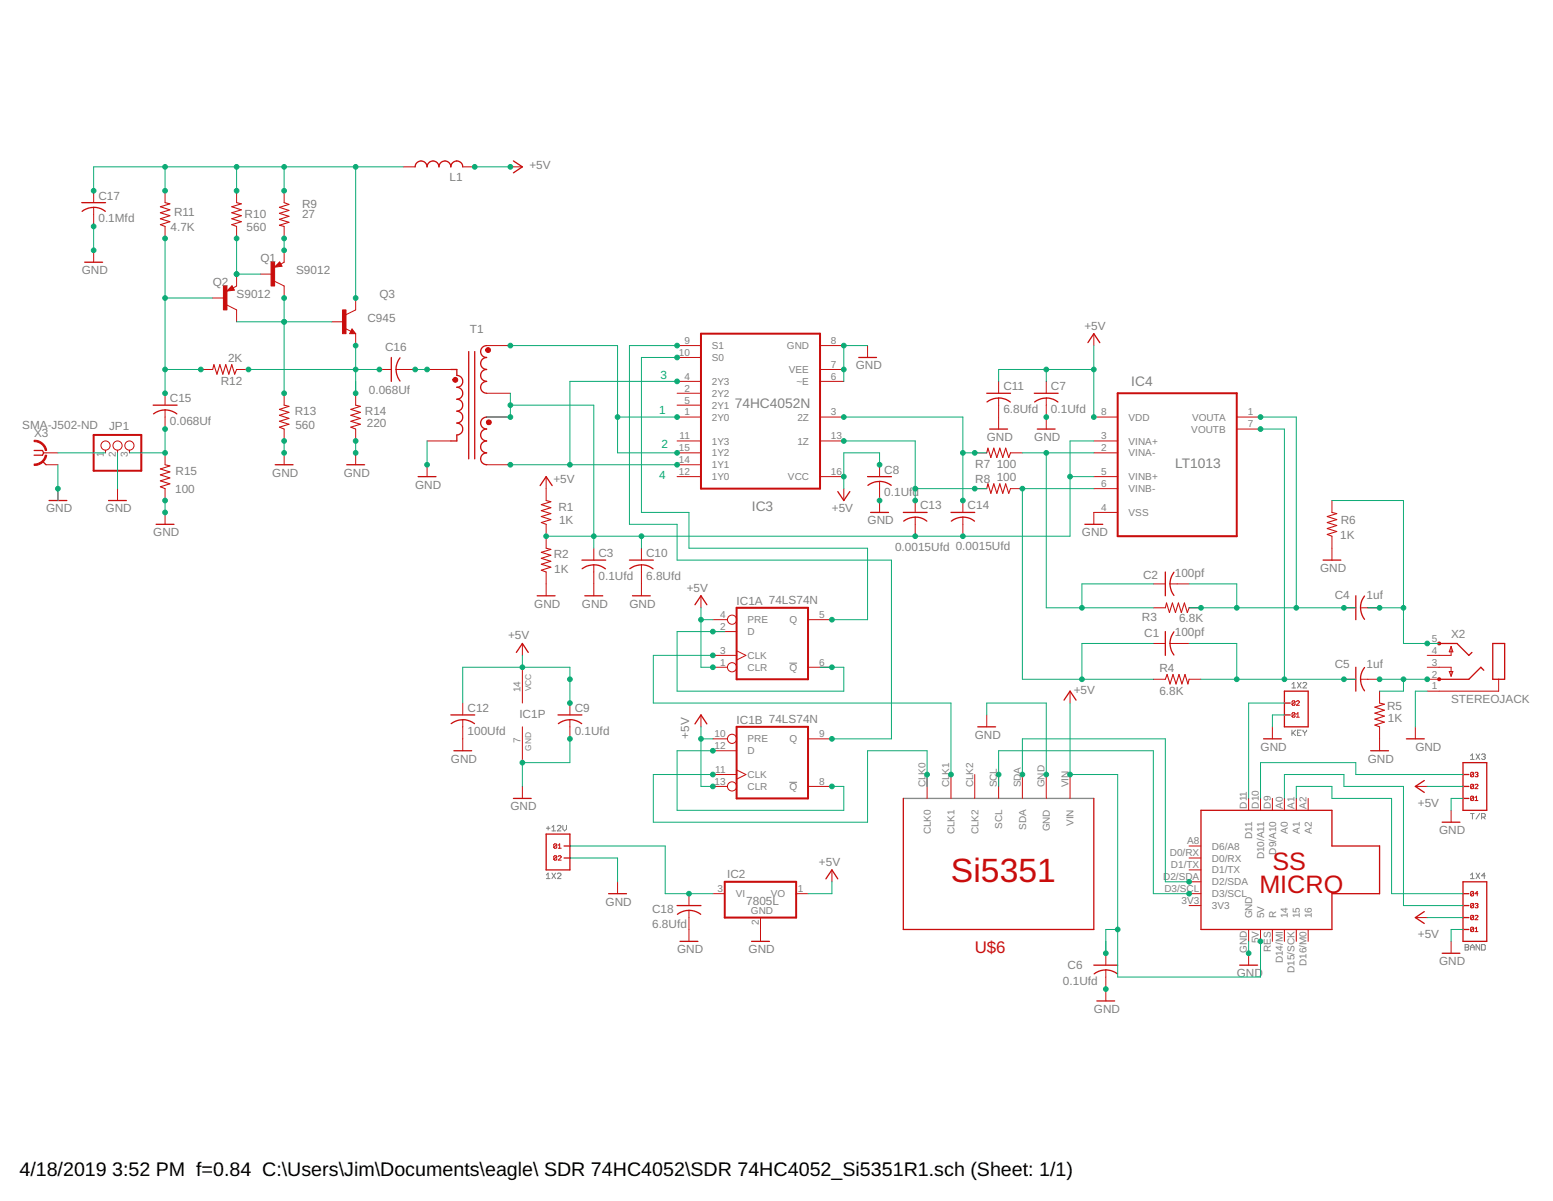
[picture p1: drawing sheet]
<svg xmlns="http://www.w3.org/2000/svg" width="279mm" height="216mm" viewBox="0 0 279 216" stroke-linecap="round" stroke-linejoin="round" font-family="sans-serif">
<g fill="none" stroke="#808080" stroke-width=".18">
<path d="M142 119.2h1.4M232.4 123l.4-.3v1M232.4 123.7h.7M232.4 131.3v.9M232.6 131.7l.5 .5M233.1 131.3l-.7 .6M233.4 122.7l.7 1M233.4 131.7h.3M234.1 122.7l-.7 1M234.1 131.3h-.7v.9h.7M234.4 122.9l.2-.2h.3l.2 .2v.1l-.7 .7h.7M234.4 131.3l.3 .4"/>
<path d="M234.7 131.7v.5M235.1 131.3l-.4 .4M264.6 135.9l.3-.4v1M264.6 136.5h.6M265.6 135.5l.6 1M266.2 135.5l-.6 1M266.6 135.7l.1-.2h.3l.2 .2-.2 .3M266.9 136h.1M267 136l.2 .2-.2 .3h-.3l-.1-.1M98.3 157.9h.7M98.3 157.3l.3-.3v.9M98.3 148.9h.7"/>
<path d="M98.6 148.5v.7M99.3 157l.6 .9M99.3 148.7l.3-.3v1M99.3 149.4h.6M99.9 157l-.6 .9M100.3 157.1l.1-.1h.4l.1 .1v.2l-.6 .6h.6M100.3 148.5l.1-.1h.4l.1 .1v.2l-.6 .7h.6M101.3 148.4v.6l.3 .4 .3-.4v-.6M142 140.6h1.4M264.6 157.3l.3-.3v.9M264.6 157.9h.6M264.6 146.2h.6"/>
<path d="M264.9 146.2v1M265.6 157l.6 .9M266.2 157l-.6 .9M266.2 146.2l-.6 1M266.6 146.9h.4l.2-.2v-.3l-.2-.2h-.4v1M266.9 146.9l.3 .3M267.2 157.4h-.6l.4-.4v.9M263.6 169.8h.5l.1 .2-.1 .3 .1 .3-.1 .2h-.5zM263.6 170.3h.5M264.6 170.3h.6M264.6 170.8v-.7l.3-.3 .3 .3v.7M266.2 169.8v1l-.6-1v1"/>
<path d="M266.6 169.8h.4l.2 .2v.6l-.2 .2h-.4z"/>
</g>
<path d="M162.5 143.5h34.3" fill="none" stroke="#808080" stroke-width=".23"/>
<path d="M126.1 60h21.4v27.8h-21.4zM16.8 78.2h8.6v6.4h-8.6zM201.1 70.7h21.4v25.7h-21.4zM132.5 109.3h12.9v12.8h-12.9zM132.5 130.7h12.9v12.8h-12.9zM130.4 158.5h12.8v6.5h-12.8z" fill="none" stroke="#c90d0c" stroke-width=".36"/>
<g fill="none" stroke="#c90d0c" stroke-width=".18">
<path d="M16.8 34.3v2.1M16.8 37.3v3.4M29.7 34.3v2.1M42.6 34.3v2.1M51.1 34.3v2.1M72.5 30h2.2M83.2 30h2.2M91.8 30h2.2M16.8 45v2.1M29.7 40.7v2.2M38.3 53.6h2.1M40.9 54.8l1.7 .9v2.1"/>
<path d="M41.7 51.4l.5 .8-1.3 .1zM42.6 40.7v2.2M42.6 49.3v2.1l-.7 .4M46.8 49.3h2.2M49.4 50.6l1.7 .8v2.2M50.3 47.1l.4 .8-1.3 .1zM51.1 40.7v2.2M51.1 45v2.1l-.6 .4M59.7 57.8h2.1M62.1 59.1l1 .5M63.3 59.1l.7 .9h-1.1zM64 53.6v2.1l-1.7 .9"/>
<path d="M64 60v2.1M196.8 60v2.1M29.7 70.7v2.1M29.7 73.7v3.4M36.1 66.4h2.2M42.6 66.4h2.1M51.1 70.7v2.1M51.1 77.1v2.2M64 70.7v2.1M64 77.1v2.2M68.3 66.4h2.1M71.3 66.4h3.4"/>
<path d="M76.8 79.3h4.3M76.8 66.4h4.3M87.5 75h4.3M87.5 62.1h4.3M87.5 70.7h4.3M121.8 75h4.3M121.8 79.3h4.3M121.8 68.6h4.3M121.8 64.3h4.3M121.8 62.1h4.3M121.8 72.8h4.3M121.8 70.7h4.3"/>
<path d="M147.5 75h4.3M147.5 79.3h4.3M147.5 68.6h4.3M147.5 62.1h4.3M147.5 66.4h4.3M156.1 62.1v2.2M179.7 68.6v2.1M179.7 71.6v5.5M188.2 68.6v2.1M188.2 71.6v5.5M196.8 75h4.3M196.8 79.3h4.3"/>
<path d="M222.5 75h4.3M222.5 77.1h4.3M7.9 81.4h2.5M8.3 83.5h2.1M10.4 87.8v2.2M19 80.9v.5M21.1 80.9v.5M21.1 87.8v2.2M23.3 80.9v.5M29.7 81.4v2.1M29.7 87.8v2.2M29.7 92.1v2.2"/>
<path d="M51.1 81.4v2.1M64 81.4v2.1M76.8 83.5v2.2M87.5 83.5h4.3M98.3 85.7v4.3M98.3 94.3v4.3M106.8 98.6v2.1M115.4 98.6v2.1M121.8 81.4h4.3M121.8 85.7h4.3M121.8 83.5h4.3M147.5 85.7h4.3"/>
<path d="M151.8 87.8v2.2M158.2 83.5v2.2M158.2 86.6v5.5M164.7 90v2.1M164.7 93v3.4M173.2 90v2.1M173.2 93v3.4M175.4 81.4h2.1M175.4 87.8h2.1M181.8 81.4h2.1M181.8 87.8h2.1M196.8 81.4h4.3"/>
<path d="M196.8 85.7h4.3M196.8 87.8h4.3M201.1 92.1h-4.3v2.2M239.6 90v2.1M239.6 96.4v4.3M94 115.7v2.1M94 120v6.4M98.3 102.8v4.3M106.8 101.5v5.6M115.4 101.5v5.6M126.1 107.1v2.2M128.2 120h2.7"/>
<path d="M128.2 113.5h4.3M128.2 117.8h4.3M128.2 111.4h2.7M132.5 117l1.7 .8-1.7 .9M145.4 120h4.3M145.4 111.4h4.3M207.5 109.3h2.2M207.5 115.7h2.2M207.5 105h2.2M210.5 115.7h3.4M210.5 105h3.4M213.9 109.3h2.2"/>
<path d="M241.8 109.3h2.1M244.8 109.3h3.4M256.8 120h4.3v1.6M256.8 115.7h2.1M261.1 116.2v1.6h-4.3M261.1 116.2l.3 1h-.7zM83.2 126.4v2.1M83.2 129.4v5.6M94 130.7v6.4M102.5 126.4v2.1M102.5 129.4v3.4M126.1 128.5v2.2"/>
<path d="M128.2 135h4.3M128.2 139.2h4.3M128.2 132.8h2.7M132.5 138.4l1.7 .8-1.7 .9M145.4 132.8h4.3M166.8 139.2v4.3M171.1 139.2v4.3M175.4 139.2v4.3M177.5 128.5v2.2M179.7 139.2v4.3M183.9 139.2v4.3M188.2 139.2v4.3"/>
<path d="M192.5 124.2v2.2M192.5 139.2v4.3M207.5 122.1h2.2M213.9 122.1h2.2M228.9 130.7v2.1M233 126.1l-.1-.1h-.3l-.1 .1v.6M233 128.3l-.1-.2h-.3l-.1 .2v.5M233 126.1v.6l-.1 .1-.4-.1M233 128.3v.5l-.1 .1-.4-.1M233 128.3l-.5 .5M233 126.1l-.5 .6M233.2 128.9h.6"/>
<path d="M233.2 128.4l.3-.3v.8M233.2 126.1l.2-.1h.2l.2 .1-.6 .7h.6M241.8 122.1h2.1M244.8 122.1h3.4M248.2 124.2v2.2M248.2 130.7v4.3M254.6 130.7v2.1M256.8 122.1h2.1M260.7 120.7h.7l-.3 .9zM265.1 139l-.1-.2h-.3l-.1 .2v.5M265.1 139v.5l-.1 .1-.4-.1M265.1 139l-.5 .5"/>
<path d="M265.4 139l.4-.2 .1 .2-.1 .2M265.6 139.2h.2M265.8 139.2l.1 .2-.1 .2-.4-.1M269.6 122.1v2.1h-12.8M94 141.4v2.1M100.2 151.8l-.2-.1-.4 .1v.6M100.2 154l-.2-.2-.4 .2v.5M100.2 151.8v.6l-.2 .1-.4-.1M100.2 154v.5l-.2 .1-.4-.1M100.2 151.8l-.6 .6M100.2 154l-.6 .5M100.4 152.5h.6"/>
<path d="M100.4 152l.3-.3v.8M100.4 154l.2-.2 .4 .2-.6 .6h.6M111.1 158.5v2.2M128.2 141.4h2.7M145.4 141.4h4.3M149.7 156.4v2.1M213.9 152.1h2.2M213.9 156.4h2.2M213.9 154.2h2.2M213.9 158.5h2.2M224.6 143.5v2.2M226.8 143.5v2.2"/>
<path d="M228.9 143.5v2.2M231.1 143.5v2.2M233.2 143.5v2.2M235.4 143.5v2.2M254.6 141.4h2.2M261.1 145.7v2.1M265.1 141.1l-.1-.1-.4 .1v.5M265.1 143.3l-.1-.2-.4 .2v.5M265.1 141.1v.5l-.1 .2-.4-.2M265.1 143.3v.5l-.1 .1-.4-.1M265.1 143.3l-.5 .5M265.1 141.1l-.5 .5"/>
<path d="M265.4 143.9h.5M265.4 143.4l.2-.3v.8M265.4 141.1l.1-.1 .4 .1-.5 .7h.5M124 160.7v2.1M124 163.7v5.5M128.2 160.7h2.2M136.8 165v4.2M143.2 160.7h2.2M198.9 171.4v2.1M198.9 174.4v5.5M213.9 162.8h2.2M213.9 160.7h2.2"/>
<path d="M224.6 167.1v2.1M224.6 171.4v2.1M226.8 167.1v2.1M228.9 167.1v2.1M231.1 167.1v2.1M233.2 167.1v2.1M235.4 167.1v2.1M254.6 165h2.2M261.1 169.2v2.2M265.1 160.4l-.1-.1h-.3l-.1 .1v.5M265.1 162.5l-.1-.1-.4 .1v.6M265.1 164.7l-.1-.2-.4 .2v.5"/>
<path d="M265.1 166.8l-.1-.1-.4 .1v.5M265.1 160.4v.5l-.1 .2-.4-.2M265.1 162.5v.6l-.1 .1-.4-.1M265.1 164.7v.5l-.1 .1-.4-.1M265.1 166.8v.5l-.1 .2-.4-.2M265.1 166.8l-.5 .5M265.1 164.7l-.5 .5M265.1 162.5l-.5 .6M265.1 160.4l-.5 .5M265.4 166.9l.2-.2v.8M265.4 162.5l.4-.1 .1 .1-.1 .3M265.4 164.7l.1-.2 .4 .2-.5 .6h.5"/>
<path d="M265.4 167.5h.5M265.6 162.8h.2M265.8 162.8l.1 .1-.1 .3-.4-.1M265.9 160.7h-.5l.4-.4v.8"/>
<circle cx="19" cy="80.1" r=".83"/>
<circle cx="21.1" cy="80.1" r=".83"/>
<circle cx="23.3" cy="80.1" r=".83"/>
<circle cx="131.7" cy="120" r=".83"/>
<circle cx="131.7" cy="111.4" r=".83"/>
<circle cx="131.7" cy="132.8" r=".83"/>
<circle cx="131.7" cy="141.4" r=".83"/>
</g>
<g fill="none" stroke="#c90d0c" stroke-width=".23">
<path d="M14.7 36.4h4.3M14.8 38a3.4 3.4 0 0 1 4.1 0M74.7 30a1.07 1.07 0 0 1 1.1-1.1 1.07 1.07 0 0 1 1 1.1 1.07 1.07 0 0 1 1.1-1.1 1.07 1.07 0 0 1 1.1 1.1 1.07 1.07 0 0 1 1-1.1 1.07 1.07 0 0 1 1.1 1.1 1.07 1.07 0 0 1 1.1-1.1 1.07 1.07 0 0 1 1 1.1M92.4 28.9l1.6 1.1-1.6 1.1M15.2 47.1h3.3M41.7 52h-.3l.3-.2 .2 .3-.8 .1 .6-.7 .3 .6M50.3 47.7h-.3l.3-.2 .2 .3-.9 .1 .7-.7 .3 .6M63.3 59.6l.1 .2h-.3l.2-.4 .5 .5h-.7M27.6 72.8h4.3M29.7 73.7l.9 .1 1.2 .6M29.7 73.7l-.9 .1-1.2 .6M70.4 64.3v4.3"/>
<path d="M71.3 66.4l.1 .9 .6 1.2M72 64.3l-.6 1.2-.2 .9M81.1 66.4h1.1v1.1a1.07 1.07 0 0 1 1 1 1.07 1.07 0 0 1-1 1.1 1.08 1.08 0 0 1 1 1.1 1.08 1.08 0 0 1-1 1.1 1.07 1.07 0 0 1 1 1 1.07 1.07 0 0 1-1 1.1 1.07 1.07 0 0 1 1 1.1 1.07 1.07 0 0 1-1 1.1 1.07 1.07 0 0 1 1 1 1.07 1.07 0 0 1-1 1.1v1.1h-1.1M84.3 63.2v19.3M85.4 63.2v19.3M87.5 62.1a1.07 1.07 0 0 0-1 1.1 1.07 1.07 0 0 0 1 1.1 1.08 1.08 0 0 0-1 1 1.08 1.08 0 0 0 1 1.1 1.07 1.07 0 0 0-1 1.1 1.07 1.07 0 0 0 1 1.1 1.07 1.07 0 0 0-1 1 1.07 1.07 0 0 0 1 1.1M87.5 75a1.08 1.08 0 0 0-1 1.1 1.08 1.08 0 0 0 1 1 1.07 1.07 0 0 0-1 1.1 1.07 1.07 0 0 0 1 1.1 1.07 1.07 0 0 0-1 1 1.07 1.07 0 0 0 1 1.1 1.07 1.07 0 0 0-1 1.1 1.07 1.07 0 0 0 1 1M154.5 64.3h3.2M177.5 70.7h4.3M177.6 72.3a3.4 3.4 0 0 1 4.2 0M178.1 77.1h3.2M186.1 70.7h4.3"/>
<path d="M186.1 72.3a3.4 3.4 0 0 1 4.2 0M186.6 77.1h3.2M195.7 61.6l1.1-1.6 1.1 1.6M6.1 81h1.5l.3 .4-.3 .4h-1.5M7.6 82.9l.7 .6M8.8 90h3.2M19.5 90h3.2M28.1 94.3h3.2M49.5 83.5h3.2M62.4 83.5h3.2M75.2 85.7h3.2M97.2 87.3l1.1-1.6 1 1.6"/>
<path d="M150.7 88.4l1.1 1.6 1.1-1.6M156.1 85.7h4.3M156.1 87.2a3.4 3.4 0 0 1 4.2 0M156.6 92.1h3.3M162.5 92.1h4.3M162.6 93.7a3.4 3.4 0 0 1 4.2 0M171.1 92.1h4.3M171.2 93.7a3.4 3.4 0 0 1 4.1 0M195.2 94.3h3.2M92.9 117.3l1.1-1.6 1 1.6M96.6 107.1h3.3M104.7 100.7h4.3"/>
<path d="M104.7 102.2a3.5 3.5 0 0 1 4.2 .1M105.2 107.1h3.2M113.2 100.7h4.3M113.3 102.2a3.5 3.5 0 0 1 4.2 .1M113.8 107.1h3.2M125 108.7l1.1-1.6 1.1 1.6M209.7 102.8v4.3M209.7 113.5v4.3M211.2 113.6a3.4 3.4 0 0 0 0 4.2M211.2 102.9a3.4 3.4 0 0 0 0 4.1M238 100.7h3.2M243.9 107.1v4.3"/>
<path d="M243.9 120v4.2M245.5 107.1a3.4 3.4 0 0 0 0 4.2M245.5 120a3.4 3.4 0 0 0 0 4.2M258.9 115.7h3.2l2.2 2.1 .5-.5M268.6 115.7h2.1v6.4h-2.1zM81.1 128.5h4.3M81.7 135h3.2M83.2 129.4l1 .1 1.2 .6M83.2 129.4l-.8 .1-1.2 .6M100.4 128.5h4.3M102.5 129.4l.9 .1 1.2 .6M102.5 129.4l-.8 .1-1.2 .6"/>
<path d="M125 130.1l1.1-1.6 1.1 1.6M175.9 130.7h3.2M191.4 125.9l1.1-1.7 1.1 1.7M227.3 132.8h3.2M231.1 124.2h4.3v6.5h-4.3zM231.1 128.5h1M231.1 126.4h1M246.6 135h3.2M253 132.8h3.2M263.2 137.1h4.3v8.6h-4.3zM263.2 139.2h1.1M267 120.5l-.6-.5-2.1 2.1h-5.4"/>
<path d="M92.4 143.5h3.2M98.3 149.9h4.2v6.5h-4.2zM101.5 152.1h1M101.5 154.2h1M148.6 158l1.1-1.6 1 1.6M162.5 143.5v23.6h34.3v-23.6M216.1 145.7h23.5v6.4h8.6v8.6h-8.6v6.4h-23.5zM256.2 140.3l-1.6 1.1 1.6 1.1M259.5 147.8h3.2M263.2 143.5h1.1M263.2 158.5h4.3v10.7h-4.3zM263.2 141.4h1.1"/>
<path d="M109.5 160.7h3.2M121.8 162.8h4.3M122.3 169.2h3.3M124 163.6l.9 .2 1.2 .6M124 163.7l-.9 .1-1.2 .6M135.2 169.2h3.2M196.8 173.5h4.3M197.3 179.9h3.2M198.9 174.3l.9 .2 1.2 .6M198.9 174.4l-.8 .1-1.3 .6M223 173.5h3.3M256.2 163.9l-1.6 1.1 1.6 1"/>
<path d="M259.5 171.4h3.2M263.2 167.1h1.1M263.2 160.7h1.1M263.2 165h1.1M263.2 162.8h1.1"/>
</g>
<g fill="none" stroke="#c90d0c" stroke-width=".19">
<path d="M29.7 36.4l.9 .2-1.7 .6 1.7 .5-1.7 .5 1.7 .6-1.7 .5 1.7 .6-1.7 .5 .8 .3M42.6 36.4l.8 .2-1.7 .6 1.7 .5-1.7 .5 1.7 .6-1.7 .5 1.7 .6-1.7 .5 .9 .3M51.1 36.4l.9 .3-1.7 .6 1.7 .5-1.7 .6 1.7 .5-1.7 .5 1.7 .6-1.7 .5 .8 .2M38.3 66.4l.2-.8 .5 1.7 .6-1.7 .5 1.7 .5-1.7 .6 1.7 .5-1.7 .5 1.7 .4-.9M51.1 72.8l.9 .2-1.7 .6 1.7 .5-1.7 .6 1.7 .5-1.7 .5 1.7 .6-1.7 .5 .8 .3M64 72.8l.8 .2-1.7 .6 1.7 .5-1.7 .6 1.7 .5-1.7 .5 1.7 .6-1.7 .5 .9 .3M29.7 83.5l.9 .3-1.7 .5 1.7 .5-1.7 .6 1.7 .5-1.7 .5 1.7 .6-1.7 .5 .8 .3M98.3 90l.8 .2-1.7 .5 1.7 .6-1.7 .5 1.7 .5-1.7 .6 1.7 .5-1.7 .5 .9 .4M98.3 98.6l.8 .2-1.7 .5 1.7 .5-1.7 .6 1.7 .5-1.7 .5 1.7 .6-1.7 .5 .9 .3M177.5 81.4l.2-.8 .6 1.7 .5-1.7 .5 1.7 .6-1.7 .5 1.7 .5-1.7 .6 1.7 .3-.9M177.5 87.8l.2-.8 .6 1.7 .5-1.7 .5 1.7 .6-1.7 .5 1.7 .5-1.7 .6 1.7 .3-.9M239.6 92.1l.9 .2-1.7 .6 1.7 .5-1.7 .5 1.7 .6-1.7 .5 1.7 .5-1.7 .6 .8 .3"/>
<path d="M209.7 109.3l.2-.9 .5 1.7 .5-1.7 .6 1.7 .5-1.7 .5 1.7 .6-1.7 .5 1.7 .3-.8M209.7 122.1l.3-.9 .5 1.8 .5-1.8 .6 1.8 .5-1.8 .5 1.8 .6-1.8 .5 1.8 .2-.9M248.2 126.4l.9 .2-1.7 .5 1.7 .6-1.7 .5 1.7 .5-1.7 .6 1.7 .5-1.7 .5 .8 .4"/>
</g>
<g fill="#c90d0c" stroke="#c90d0c" stroke-width=".18">
<path d="M258.7 121.9h.4v.4h-.4z" fill-rule="evenodd"/>
<path d="M258.7 115.5h.4v.4h-.4z" fill-rule="evenodd"/>
<path d="M81.5 68.1a.44 .44 0 0 1 .8-.1 .44 .44 0 0 1-.2 .7 .44 .44 0 0 1-.6-.4h.5l-.1 .1-.4-.1z" fill-rule="evenodd"/>
<path d="M87.6 62.5a.45 .45 0 0 1 .6 .3 .45 .45 0 0 1-.3 .6 .45 .45 0 0 1-.5-.5l.5-.1v.2l-.5-.1z" fill-rule="evenodd"/>
<path d="M87.6 75.7a.44 .44 0 0 1 .7-.1 .44 .44 0 0 1-.2 .7 .44 .44 0 0 1-.6-.4l.4-.1 .1 .2-.5-.1z" fill-rule="evenodd"/>
<path d="M6.1 79.1a2.19 2.19 0 0 1 2.3 1.9h-.3a1.98 1.98 0 0 0-2-1.6z" fill-rule="evenodd"/>
<path d="M6.1 83.4a1.98 1.98 0 0 0 2-1.6l.3 .1a2.23 2.23 0 0 1-2.3 1.8z" fill-rule="evenodd"/>
</g>
<g fill="#c90d0c" stroke="#c90d0c" stroke-width=".18">
<path d="M48.8 47.1h.6v4.3h-.6z"/>
<path d="M40.2 51.4h.6v4.3h-.6z"/>
<path d="M61.6 55.7h.7v4.3h-.7z"/>
</g>
<g fill="none" stroke="#0dab76" stroke-width=".18">
<path d="M29.7 30v4.3M42.6 30v4.3M51.1 30v4.3M64 30v23.6M72.5 30h-55.7v4.3M85.4 30h6.4M16.8 40.7v4.3M29.7 42.9v27.8M29.7 53.6h8.6M42.6 42.9v6.4h4.2M42.6 57.8h17.1M51.1 42.9v2.1"/>
<path d="M51.1 53.6v17.1M29.7 77.1v4.3h-6.4M29.7 66.4h6.4M44.7 66.4h23.6M51.1 79.3v2.1M64 62.1v8.6M64 79.3v2.1M74.7 66.4h2.1M76.8 79.3v4.2M91.8 62.1h19.3v19.3h10.7M91.8 70.7v4.3h-4.3M91.8 72.8h15v25.8"/>
<path d="M111.1 75h10.7M121.8 62.1h-8.6v32.2h8.6v6.4h38.6v32.1h-10.7M121.8 68.6h-19.3v14.9M121.8 64.3h-6.4v27.8h8.6v6.5h32.1v12.8h-6.4M151.8 75h21.4v15M151.8 79.3h12.9v10.7M156.1 62.1h-4.3v6.5M188.2 66.4v2.2M196.8 62.1v12.9M196.8 66.4h-17.1v2.2M196.8 79.3h-4.3v17.1h-94.2M226.8 75h6.4v34.3"/>
<path d="M226.8 77.1h4.3v45M10.4 83.5v6.5M10.4 81.4h8.6M21.1 81.4v6.4M29.7 90v2.1M91.8 83.5h30M115.4 96.4v2.2M158.2 83.5v-2.1h-6.4v6.4M164.7 87.8h12.8M173.2 81.4h4.3M183.9 81.4h12.9M188.2 81.4v27.9h19.3"/>
<path d="M192.5 85.7h4.3M196.8 87.8h-12.9v34.3h23.6M239.6 90h12.9v25.7h6.4M94 117.8v2.2M126.1 109.3v10.7h2.1M126.1 111.4h2.1M128.2 117.8h-10.7v8.6h53.6v12.8M130.4 113.5h-8.6v10.7h30v-4.2h-4.3M207.5 105h-12.9v4.3M207.5 115.7h-12.9v6.4M213.9 109.3h30M213.9 105h8.6v4.3"/>
<path d="M213.9 115.7h8.6v6.4M246.1 109.3h6.4M83.2 126.4v-6.4h19.3v6.4M102.5 132.8v4.3h-8.5v4.3M126.1 130.7v10.7h2.1M126.1 132.8h2.1M128.2 135h-6.4v10.7h30v-4.3h-2.1M128.2 139.2h-10.7v8.6h38.6v-12.8h10.7v6.4M177.5 128.5v-2.1h10.7v12.8M183.9 139.2v-6.4h25.8v25.7h4.2M192.5 126.4v12.8h8.6v36.4h25.7v-6.4M216.1 122.1h27.8"/>
<path d="M231.1 126.4h-6.5v17.1M231.1 128.5h-2.2v2.2M248.2 122.1h8.6M252.5 122.1v2.1h-4.3M256.8 124.2h-2.2v6.5M263.2 139.2h-19.3v-2.1h-17.1v6.4M102.5 154.2h8.6v4.3M102.5 152.1h17.2v8.6h8.5M149.7 158.5v2.2h-4.3M179.7 141.4v-6.4h27.8v25.7h6.4M231.1 143.5v-4.3h10.7v2.2h10.7v21.4h10.7M233.2 143.5v-2.1h6.4v2.1h10.8v17.2h12.8"/>
<path d="M256.8 141.4h6.4M263.2 143.5h-2.1v2.2M201.1 167.1h-2.2v4.3M224.6 169.2v2.2M256.8 165h6.4M263.2 167.1h-2.1v2.1"/>
</g>
<g fill="#0dab76" stroke="#0dab76" stroke-width=".18">
<circle cx="151.8" cy="62.1" r=".42"/>
<circle cx="151.8" cy="66.4" r=".42"/>
<circle cx="224.6" cy="171.4" r=".42"/>
<circle cx="188.2" cy="139.2" r=".42"/>
<circle cx="198.9" cy="177.8" r=".42"/>
<circle cx="188.2" cy="75" r=".42"/>
<circle cx="158.2" cy="90" r=".42"/>
<circle cx="94" cy="137.1" r=".42"/>
<circle cx="102.5" cy="132.8" r=".42"/>
<circle cx="76.8" cy="83.5" r=".42"/>
<circle cx="51.1" cy="79.3" r=".42"/>
<circle cx="51.1" cy="81.4" r=".42"/>
<circle cx="16.8" cy="40.7" r=".42"/>
<circle cx="16.8" cy="45" r=".42"/>
<circle cx="64" cy="79.3" r=".42"/>
<circle cx="64" cy="81.4" r=".42"/>
<circle cx="29.7" cy="90" r=".42"/>
<circle cx="29.7" cy="92.1" r=".42"/>
<circle cx="10.4" cy="87.8" r=".42"/>
<circle cx="196.8" cy="66.4" r=".42"/>
<circle cx="196.8" cy="75" r=".42"/>
<circle cx="188.2" cy="66.4" r=".42"/>
<circle cx="126.1" cy="111.4" r=".42"/>
<circle cx="128.2" cy="120" r=".42"/>
<circle cx="126.1" cy="132.8" r=".42"/>
<circle cx="128.2" cy="141.4" r=".42"/>
<circle cx="151.8" cy="85.7" r=".42"/>
<circle cx="158.2" cy="83.5" r=".42"/>
<circle cx="198.9" cy="171.4" r=".42"/>
<circle cx="201.1" cy="167.1" r=".42"/>
<circle cx="226.8" cy="169.2" r=".42"/>
<circle cx="192.5" cy="139.2" r=".42"/>
<circle cx="94" cy="120" r=".42"/>
<circle cx="102.5" cy="122.1" r=".42"/>
<circle cx="102.5" cy="126.4" r=".42"/>
<circle cx="85.4" cy="30" r=".42"/>
<circle cx="91.8" cy="30" r=".42"/>
<circle cx="194.6" cy="109.3" r=".42"/>
<circle cx="188.2" cy="81.4" r=".42"/>
<circle cx="128.2" cy="139.2" r=".42"/>
<circle cx="166.8" cy="139.2" r=".42"/>
<circle cx="222.5" cy="109.3" r=".42"/>
<circle cx="216.1" cy="109.3" r=".42"/>
<circle cx="233.2" cy="109.3" r=".42"/>
<circle cx="226.8" cy="75" r=".42"/>
<circle cx="241.8" cy="109.3" r=".42"/>
<circle cx="222.5" cy="122.1" r=".42"/>
<circle cx="231.1" cy="122.1" r=".42"/>
<circle cx="226.8" cy="77.1" r=".42"/>
<circle cx="241.8" cy="122.1" r=".42"/>
<circle cx="98.3" cy="96.4" r=".42"/>
<circle cx="106.8" cy="96.4" r=".42"/>
<circle cx="192.5" cy="85.7" r=".42"/>
<circle cx="115.4" cy="96.4" r=".42"/>
<circle cx="164.7" cy="96.4" r=".42"/>
<circle cx="173.2" cy="96.4" r=".42"/>
<circle cx="91.8" cy="72.8" r=".42"/>
<circle cx="91.8" cy="75" r=".42"/>
<circle cx="213.9" cy="160.7" r=".42"/>
<circle cx="179.7" cy="139.2" r=".42"/>
<circle cx="213.9" cy="158.5" r=".42"/>
<circle cx="183.9" cy="139.2" r=".42"/>
<circle cx="252.5" cy="122.1" r=".42"/>
<circle cx="256.8" cy="122.1" r=".42"/>
<circle cx="248.2" cy="122.1" r=".42"/>
<circle cx="252.5" cy="109.3" r=".42"/>
<circle cx="256.8" cy="115.7" r=".42"/>
<circle cx="248.2" cy="109.3" r=".42"/>
<circle cx="194.6" cy="122.1" r=".42"/>
<circle cx="183.9" cy="87.8" r=".42"/>
<circle cx="175.4" cy="87.8" r=".42"/>
<circle cx="164.7" cy="90" r=".42"/>
<circle cx="151.8" cy="79.3" r=".42"/>
<circle cx="164.7" cy="87.8" r=".42"/>
<circle cx="175.4" cy="81.4" r=".42"/>
<circle cx="173.2" cy="90" r=".42"/>
<circle cx="151.8" cy="75" r=".42"/>
<circle cx="173.2" cy="81.4" r=".42"/>
<circle cx="121.8" cy="62.1" r=".42"/>
<circle cx="149.7" cy="132.8" r=".42"/>
<circle cx="121.8" cy="64.3" r=".42"/>
<circle cx="149.7" cy="111.4" r=".42"/>
<circle cx="91.8" cy="62.1" r=".42"/>
<circle cx="121.8" cy="75" r=".42"/>
<circle cx="111.1" cy="75" r=".42"/>
<circle cx="121.8" cy="81.4" r=".42"/>
<circle cx="91.8" cy="83.5" r=".42"/>
<circle cx="121.8" cy="68.6" r=".42"/>
<circle cx="102.5" cy="83.5" r=".42"/>
<circle cx="121.8" cy="83.5" r=".42"/>
<circle cx="128.2" cy="117.8" r=".42"/>
<circle cx="171.1" cy="139.2" r=".42"/>
<circle cx="128.2" cy="135" r=".42"/>
<circle cx="149.7" cy="141.4" r=".42"/>
<circle cx="149.7" cy="120" r=".42"/>
<circle cx="128.2" cy="113.5" r=".42"/>
<circle cx="51.1" cy="45" r=".42"/>
<circle cx="51.1" cy="42.9" r=".42"/>
<circle cx="42.6" cy="49.3" r=".42"/>
<circle cx="42.6" cy="42.9" r=".42"/>
<circle cx="51.1" cy="53.6" r=".42"/>
<circle cx="51.1" cy="57.8" r=".42"/>
<circle cx="51.1" cy="70.7" r=".42"/>
<circle cx="29.7" cy="53.6" r=".42"/>
<circle cx="29.7" cy="42.9" r=".42"/>
<circle cx="36.1" cy="66.4" r=".42"/>
<circle cx="29.7" cy="70.7" r=".42"/>
<circle cx="29.7" cy="66.4" r=".42"/>
<circle cx="64" cy="70.7" r=".42"/>
<circle cx="68.3" cy="66.4" r=".42"/>
<circle cx="64" cy="66.4" r=".42"/>
<circle cx="64" cy="62.1" r=".42"/>
<circle cx="44.7" cy="66.4" r=".42"/>
<circle cx="74.7" cy="66.4" r=".42"/>
<circle cx="76.8" cy="66.4" r=".42"/>
<circle cx="16.8" cy="34.3" r=".42"/>
<circle cx="29.7" cy="34.3" r=".42"/>
<circle cx="29.7" cy="30" r=".42"/>
<circle cx="42.6" cy="34.3" r=".42"/>
<circle cx="42.6" cy="30" r=".42"/>
<circle cx="51.1" cy="34.3" r=".42"/>
<circle cx="51.1" cy="30" r=".42"/>
<circle cx="64" cy="53.6" r=".42"/>
<circle cx="64" cy="30" r=".42"/>
<circle cx="29.7" cy="81.4" r=".42"/>
<circle cx="29.7" cy="77.1" r=".42"/>
<circle cx="124" cy="160.7" r=".42"/>
</g>
<text font-size="6.1" fill="#c90d0c" x="171.1" y="158.5">Si5351</text>
<g font-size="4.5" fill="#c90d0c">
<text x="226.6" y="160.4">MICRO</text>
<text x="228.9" y="156.4">SS</text>
</g>
<g font-size="3.5">
<text x="3.5" y="211.4">4/18/2019</text>
<text x="20.2" y="211.4">3:52 PM f=0.84 C:\Users\Jim\Documents\eagle\ SDR 74HC4052\SDR 74HC4052_Si5351R1.sch (Sheet: 1/1)</text>
</g>
<text font-size="3" fill="#c90d0c" x="175.4" y="171.4">U$6</text>
<g font-size="2.5" fill="#808080">
<text x="203.5" y="69.4">IC4</text>
<text x="132.2" y="73.4">74HC4052N</text>
<text x="211.4" y="84">LT1013</text>
<text x="135.3" y="91.8">IC3</text>
</g>
<g font-size="2.1" fill="#808080">
<text x="17.7" y="35.9">C17</text>
<text x="80.9" y="32.6">L1</text>
<text x="95.3" y="30.4">+5V</text>
<text x="17.7" y="40">0.1Mfd</text>
<text x="30.7" y="41.6">4.7K</text>
<text x="31.3" y="38.8">R11</text>
<text x="44" y="39.2">R10</text>
<text x="44.4" y="41.6">560</text>
<text x="54.3" y="39.2">27</text>
<text x="54.3" y="37.3">R9</text>
<text x="46.8" y="47.1">Q1</text>
<text x="14.7" y="49.3">GND</text>
<text x="38.3" y="51.4">Q2</text>
<text x="42.6" y="53.6">S9012</text>
<text x="53.3" y="49.3">S9012</text>
<text x="68.3" y="53.6">Q3</text>
<text x="66.1" y="57.8">C945</text>
<text x="84.5" y="59.8">T1</text>
<text x="195.1" y="59.3">+5V</text>
<text x="41" y="65.1">2K</text>
<text x="69.3" y="63.1">C16</text>
<text x="39.7" y="69.2">R12</text>
<text x="66.4" y="70.8">0.068Uf</text>
<text x="154" y="66.4">GND</text>
<text x="180.5" y="70.2">C11</text>
<text x="189.1" y="70.2">C7</text>
<text x="4" y="77.1">SMA-J502-ND</text>
<text x="19.6" y="77.2">JP1</text>
<text x="30.6" y="76.4">0.068Uf</text>
<text x="30.6" y="72.3">C15</text>
<text x="53" y="74.5">R13</text>
<text x="53.1" y="77.1">560</text>
<text x="65.7" y="74.5">R14</text>
<text x="66" y="76.7">220</text>
<text x="180.5" y="74.2">6.8Ufd</text>
<text x="189.1" y="74.2">0.1Ufd</text>
<text x="6.1" y="78.6">X3</text>
<text x="177.5" y="79.3">GND</text>
<text x="186.1" y="79.3">GND</text>
<text x="31.5" y="88.7">100</text>
<text x="31.6" y="85.5">R15</text>
<text x="49" y="85.7">GND</text>
<text x="61.8" y="85.7">GND</text>
<text x="74.7" y="87.8">GND</text>
<text x="99.6" y="86.8">+5V</text>
<text x="159.1" y="89.2">0.1Ufd</text>
<text x="159.1" y="85.2">C8</text>
<text x="175.4" y="84.2">R7</text>
<text x="175.4" y="86.7">R8</text>
<text x="179.3" y="84.2">100</text>
<text x="179.3" y="86.6">100</text>
<text x="8.3" y="92.1">GND</text>
<text x="19" y="92.1">GND</text>
<text x="100.5" y="91.9">R1</text>
<text x="100.6" y="94.3">1K</text>
<text x="149.7" y="92.1">+5V</text>
<text x="156.1" y="94.3">GND</text>
<text x="165.5" y="91.6">C13</text>
<text x="174.1" y="91.6">C14</text>
<text x="241.2" y="94.2">R6</text>
<text x="27.6" y="96.4">GND</text>
<text x="99.6" y="100.2">R2</text>
<text x="107.7" y="100.1">C3</text>
<text x="116.2" y="100.1">C10</text>
<text x="161" y="99">0.0015Ufd 0.0015Ufd</text>
<text x="194.7" y="96.4">GND</text>
<text x="241.1" y="96.8">1K</text>
<text x="99.7" y="103">1K</text>
<text x="107.7" y="104.2">0.1Ufd</text>
<text x="116.2" y="104.2">6.8Ufd</text>
<text x="123.6" y="106.5">+5V</text>
<text x="205.7" y="104">C2</text>
<text x="211.4" y="103.8">100pf</text>
<text x="237.5" y="102.8">GND</text>
<text x="240.1" y="107.6">C4</text>
<text x="245.9" y="107.6">1uf</text>
<text x="96.1" y="109.3">GND</text>
<text x="104.7" y="109.3">GND</text>
<text x="113.2" y="109.3">GND</text>
<text x="132.5" y="108.7">IC1A 74LS74N</text>
<text x="205.4" y="111.6">R3</text>
<text x="212.1" y="111.8">6.8K</text>
<text x="91.4" y="114.8">+5V</text>
<text x="205.9" y="114.5">C1</text>
<text x="211.4" y="114.3">100pf</text>
<text x="261.1" y="114.6">X2</text>
<text x="193.2" y="124.7">+5V</text>
<text x="208.6" y="124.9">6.8K</text>
<text x="208.6" y="120.8">R4</text>
<text x="240.1" y="120.1">C5</text>
<text x="245.9" y="120.1">1uf</text>
<text x="84.1" y="128">C12</text>
<text x="93.4" y="129.1">IC1P</text>
<text x="103.4" y="128">C9</text>
<text x="132.5" y="130.1">IC1B 74LS74N</text>
<text x="249.6" y="127.7">R5</text>
<text x="249.7" y="129.8">1K</text>
<text x="261.1" y="126.4">STEREOJACK</text>
<text x="81.1" y="137.1">GND</text>
<text x="84.1" y="132.1">100Ufd</text>
<text x="103.4" y="132.1">0.1Ufd</text>
<text x="124" y="132.8" transform="rotate(-90 124 132.8)">+5V</text>
<text x="175.4" y="132.8">GND</text>
<text x="226.8" y="135">GND</text>
<text x="246.1" y="137.1">GND</text>
<text x="254.6" y="135">GND</text>
<text x="91.8" y="145.7">GND</text>
<text x="255.1" y="145">+5V</text>
<text x="258.9" y="149.9">GND</text>
<text x="147.3" y="155.7">+5V</text>
<text x="130.8" y="157.8">IC2</text>
<text x="109" y="162.8">GND</text>
<text x="117.3" y="166.8">6.8Ufd</text>
<text x="117.3" y="164.2">C18</text>
<text x="134.2" y="162.7">7805L</text>
<text x="121.8" y="171.4">GND</text>
<text x="134.7" y="171.4">GND</text>
<text x="255.1" y="168.6">+5V</text>
<text x="258.9" y="173.5">GND</text>
<text x="191.2" y="177">0.1Ufd</text>
<text x="192.1" y="174.3">C6</text>
<text x="222.5" y="175.7">GND</text>
<text x="196.8" y="182.1">GND</text>
</g>
<g font-size="2.1" fill="#0dab76">
<text x="118.8" y="68.1">3</text>
<text x="118.6" y="74.3">1</text>
<text x="119" y="80.6">2</text>
<text x="118.6" y="86.1">4</text>
</g>
<g font-size="1.8" fill="#808080">
<text x="122.1" y="64">10</text>
<text x="123.1" y="61.8">9</text>
<text x="128.1" y="64.9">S0</text>
<text x="128.1" y="62.8">S1</text>
<text x="141.6" y="62.8">GND</text>
<text x="149.5" y="61.8">8</text>
<text x="123.1" y="70.4">2</text>
<text x="123.1" y="68.3">4</text>
<text x="128.1" y="71.3">2Y2</text>
<text x="128.1" y="69.2">2Y3</text>
<text x="141.9" y="67.1">VEE</text>
<text x="143.3" y="69.2">~E</text>
<text x="149.5" y="68.3">6</text>
<text x="149.5" y="66.1">7</text>
<text x="123.1" y="74.7">1</text>
<text x="123.1" y="72.5">5</text>
<text x="128.1" y="75.6">2Y0</text>
<text x="128.1" y="73.5">2Y1</text>
<text x="143.5" y="75.6">2Z</text>
<text x="149.5" y="74.7">3</text>
<text x="198.1" y="74.7">8</text>
<text x="203" y="75.6">VDD</text>
<text x="214.3" y="77.8">VOUTB</text>
<text x="214.5" y="75.6">VOUTA</text>
<text x="224.5" y="74.7">1</text>
<text x="224.5" y="76.8">7</text>
<text x="18.7" y="82.2" transform="rotate(-90 18.7 82.2)">1</text>
<text x="20.8" y="82.2" transform="rotate(-90 20.8 82.2)">2</text>
<text x="23" y="82.2" transform="rotate(-90 23 82.2)">3</text>
<text x="122.1" y="83.2">14</text>
<text x="122.1" y="81.1">15</text>
<text x="122.3" y="79">11</text>
<text x="128.1" y="82.1">1Y2</text>
<text x="128.1" y="79.9">1Y3</text>
<text x="143.5" y="79.9">1Z</text>
<text x="149.5" y="79">13</text>
<text x="198.1" y="79">3</text>
<text x="198.1" y="81.1">2</text>
<text x="203" y="79.9">VINA+</text>
<text x="203" y="82.1">VINA-</text>
<text x="122.1" y="85.4">12</text>
<text x="128.1" y="86.3">1Y0</text>
<text x="128.1" y="84.2">1Y1</text>
<text x="141.8" y="86.3">VCC</text>
<text x="149.5" y="85.4">16</text>
<text x="198.1" y="85.4">5</text>
<text x="198.1" y="87.5">6</text>
<text x="203" y="86.3">VINB+</text>
<text x="203" y="88.5">VINB-</text>
<text x="198.1" y="91.8">4</text>
<text x="203" y="92.8">VSS</text>
<text x="129.6" y="113.2">2</text>
<text x="129.6" y="111.1">4</text>
<text x="134.5" y="112">PRE</text>
<text x="142" y="112">Q</text>
<text x="147.4" y="111.1">5</text>
<text x="129.6" y="119.7">1</text>
<text x="129.6" y="117.5">3</text>
<text x="134.5" y="114.2">D</text>
<text x="134.5" y="118.5">CLK</text>
<text x="147.4" y="119.7">6</text>
<text x="257.6" y="115.4">5</text>
<text x="257.6" y="117.5">4</text>
<text x="257.6" y="119.7">3</text>
<text x="93.7" y="124.4" transform="rotate(-90 93.7 124.4)">14</text>
<text x="134.5" y="120.6">CLR</text>
<text x="142" y="120.6">Q</text>
<text x="257.6" y="121.8">2</text>
<text x="257.6" y="123.9">1</text>
<text x="93.7" y="133.6" transform="rotate(-90 93.7 133.6)">7</text>
<text x="128.6" y="134.7">12</text>
<text x="128.6" y="132.5">10</text>
<text x="134.5" y="135.6">D</text>
<text x="134.5" y="133.5">PRE</text>
<text x="142" y="133.5">Q</text>
<text x="147.4" y="132.5">9</text>
<text x="128.6" y="141.1">13</text>
<text x="128.7" y="138.9">11</text>
<text x="134.5" y="142">CLR</text>
<text x="134.5" y="139.9">CLK</text>
<text x="142" y="142">Q</text>
<text x="147.4" y="141.1">8</text>
<text x="166.5" y="141.6" transform="rotate(-90 166.5 141.6)">CLK0</text>
<text x="170.8" y="141.6" transform="rotate(-90 170.8 141.6)">CLK1</text>
<text x="175.1" y="141.6" transform="rotate(-90 175.1 141.6)">CLK2</text>
<text x="179.4" y="141.6" transform="rotate(-90 179.4 141.6)">SCL</text>
<text x="183.6" y="141.6" transform="rotate(-90 183.6 141.6)">SDA</text>
<text x="187.9" y="141.6" transform="rotate(-90 187.9 141.6)">GND</text>
<text x="192.2" y="141.6" transform="rotate(-90 192.2 141.6)">VIN</text>
<text x="167.5" y="150" transform="rotate(-90 167.5 150)">CLK0</text>
<text x="171.7" y="150" transform="rotate(-90 171.7 150)">CLK1</text>
<text x="176" y="150" transform="rotate(-90 176 150)">CLK2</text>
<text x="180.3" y="149" transform="rotate(-90 180.3 149)">SCL</text>
<text x="184.6" y="149.2" transform="rotate(-90 184.6 149.2)">SDA</text>
<text x="188.9" y="149.5" transform="rotate(-90 188.9 149.5)">GND</text>
<text x="193.2" y="148.5" transform="rotate(-90 193.2 148.5)">VIN</text>
<text x="224.3" y="145.4" transform="rotate(-90 224.3 145.4)">D11</text>
<text x="226.5" y="145.4" transform="rotate(-90 226.5 145.4)">D10</text>
<text x="228.6" y="145.4" transform="rotate(-90 228.6 145.4)">D9</text>
<text x="230.8" y="145.4" transform="rotate(-90 230.8 145.4)">A0</text>
<text x="231.7" y="149.8" transform="rotate(-90 231.7 149.8)">A0</text>
<text x="232.9" y="145.4" transform="rotate(-90 232.9 145.4)">A1</text>
<text x="233.9" y="149.8" transform="rotate(-90 233.9 149.8)">A1</text>
<text x="235.1" y="145.4" transform="rotate(-90 235.1 145.4)">A2</text>
<text x="236" y="149.8" transform="rotate(-90 236 149.8)">A2</text>
<text x="210.5" y="153.9">D0/RX</text>
<text x="213.6" y="151.8">A8</text>
<text x="218" y="152.7">D6/A8</text>
<text x="218" y="154.9">D0/RX</text>
<text x="225.3" y="150.8" transform="rotate(-90 225.3 150.8)">D11</text>
<text x="227.4" y="154.5" transform="rotate(-90 227.4 154.5)">D10/A11</text>
<text x="229.6" y="153.6" transform="rotate(-90 229.6 153.6)">D9/A10</text>
<text x="129.1" y="160.4">3</text>
<text x="132.4" y="161.3">VI</text>
<text x="138.7" y="161.3">VO</text>
<text x="143.5" y="160.4">1</text>
<text x="209.3" y="158.2">D2/SDA</text>
<text x="209.5" y="160.4">D3/SCL</text>
<text x="210.7" y="156.1">D1/TX</text>
<text x="218" y="157">D1/TX</text>
<text x="218" y="159.2">D2/SDA</text>
<text x="218" y="161.3">D3/SCL</text>
<text x="135.1" y="164.3">GND</text>
<text x="136.5" y="166.2" transform="rotate(-90 136.5 166.2)">2</text>
<text x="212.6" y="162.5">3V3</text>
<text x="218" y="163.4">3V3</text>
<text x="225.3" y="165.1" transform="rotate(-90 225.3 165.1)">GND</text>
<text x="227.4" y="165.1" transform="rotate(-90 227.4 165.1)">5V</text>
<text x="229.6" y="165.1" transform="rotate(-90 229.6 165.1)">R</text>
<text x="231.7" y="165.1" transform="rotate(-90 231.7 165.1)">14</text>
<text x="233.9" y="165.1" transform="rotate(-90 233.9 165.1)">15</text>
<text x="236" y="165.1" transform="rotate(-90 236 165.1)">16</text>
<text x="224.3" y="171.4" transform="rotate(-90 224.3 171.4)">GND</text>
<text x="226.5" y="169.6" transform="rotate(-90 226.5 169.6)">5V</text>
<text x="228.6" y="171.1" transform="rotate(-90 228.6 171.1)">RES</text>
<text x="230.8" y="173.2" transform="rotate(-90 230.8 173.2)">D14/MI</text>
<text x="235.1" y="173.7" transform="rotate(-90 235.1 173.7)">D16/M0</text>
<text x="232.9" y="174.9" transform="rotate(-90 232.9 174.9)">D15/SCK</text>
</g>
<g font-size="1.5" fill="#808080">
<text x="95.6" y="124.2" transform="rotate(-90 95.6 124.2)">VCC</text>
<text x="95.6" y="135" transform="rotate(-90 95.6 135)">GND</text>
</g>
</svg>
